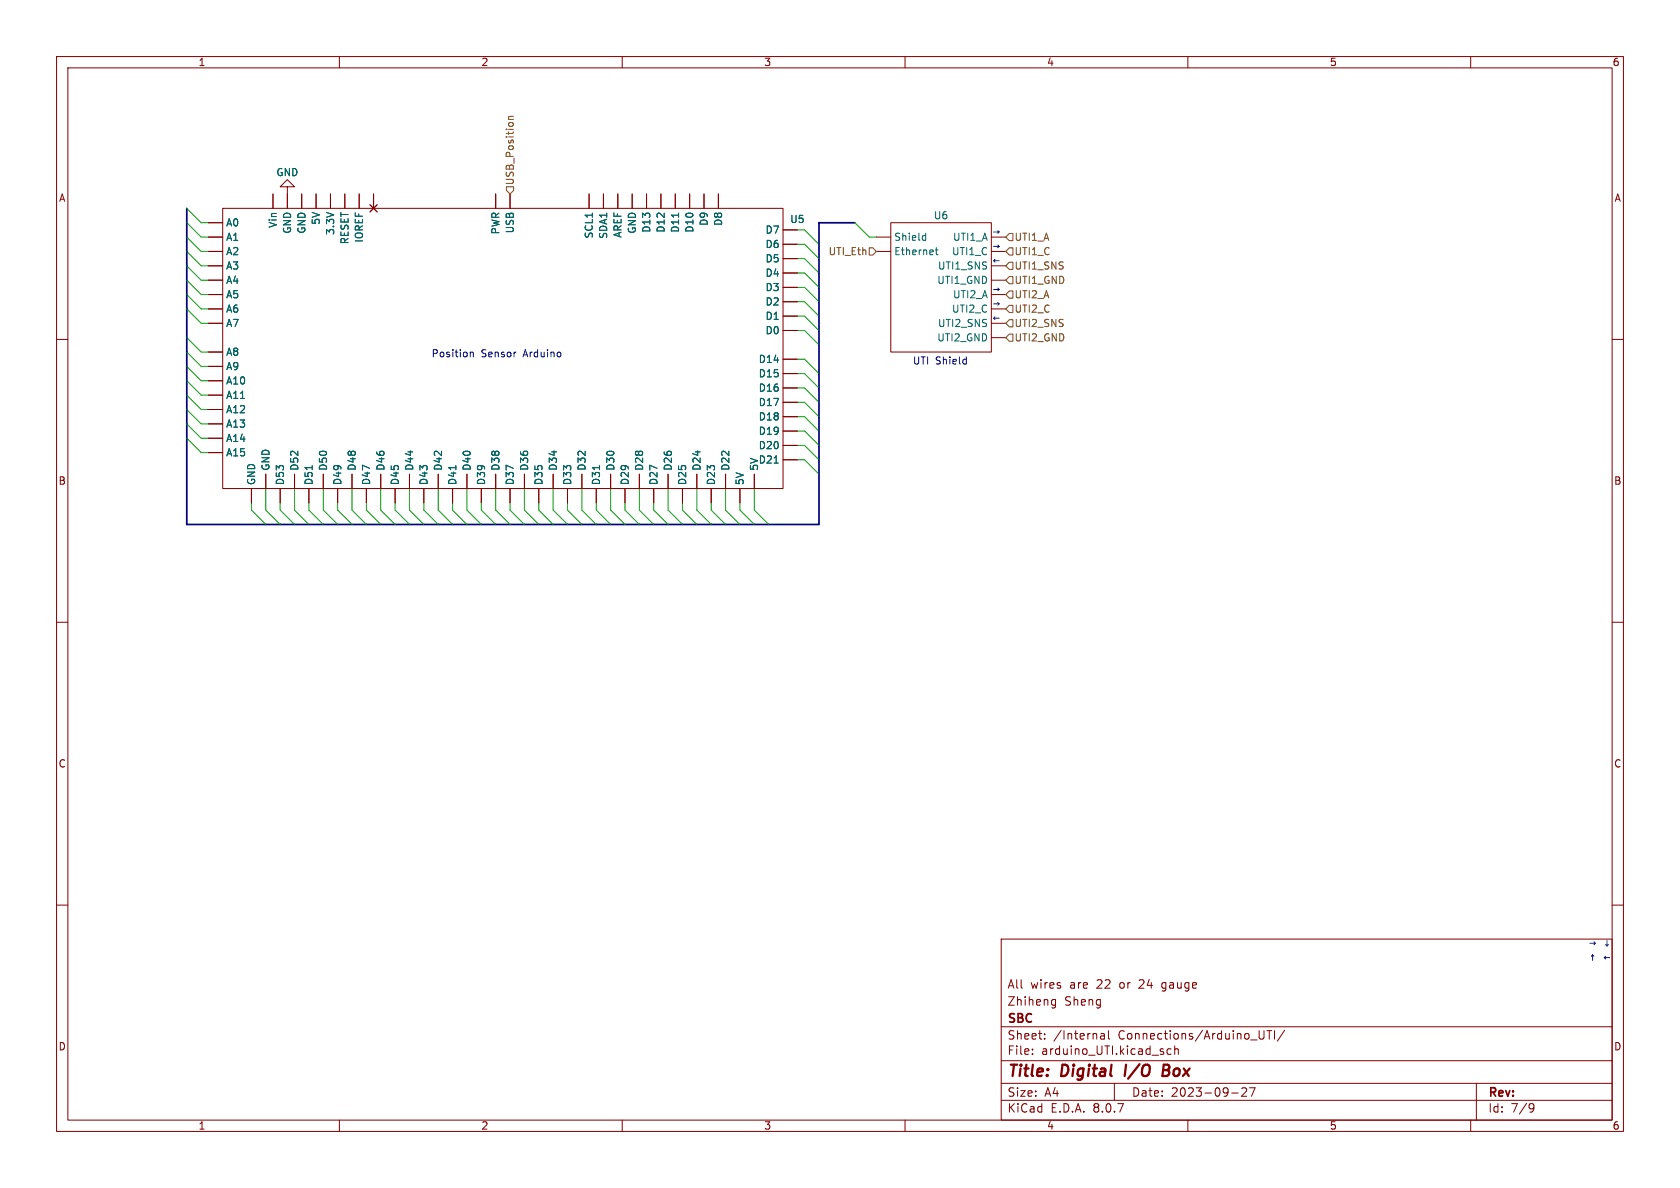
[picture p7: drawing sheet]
<svg xmlns="http://www.w3.org/2000/svg" width="297mm" height="210mm" viewBox="0 0 297 210" stroke-linecap="round" stroke-linejoin="round" font-family="sans-serif">
<g fill="none" stroke="#840000" stroke-width=".18">
<path d="M10 10h277v190h-277zM12 12h273v186h-273zM60 10v2M110 10v2M160 10v2M210 10v2M260 10v2M36.8 39.4h2.6M39.4 36.8h99v49.6h-99zM48.3 34.3v2.5M50.8 33h1.3l-1.3-1.2-1.3 1.2h1.3v3.8M53.3 34.3v2.5"/>
<path d="M55.9 34.3v2.5M58.4 34.3v2.5M61 34.3v2.5M63.5 34.3v2.5M65.4 36.2l1.3 1.3M66 34.3v2.5M66.7 36.2l-1.3 1.3M87.6 34.3v2.5M90.2 34.3v2.5M104.1 34.3v2.5M106.7 34.3v2.5M109.2 34.3v2.5"/>
<path d="M111.8 34.3v2.5M114.3 34.3v2.5M116.8 34.3v2.5M119.4 34.3v2.5M121.9 34.3v2.5M124.5 34.3v2.5M127 34.3v2.5M157.5 39.4h17.8v22.8h-17.8zM36.8 44.5h2.6M36.8 41.9h2.6M36.8 49.5h2.6M36.8 47h2.6"/>
<path d="M36.8 52.1h2.6M36.8 54.6h2.6M36.8 57.2h2.6M138.4 58.4h2.6M138.4 55.9h2.6M138.4 53.3h2.6M138.4 50.8h2.6M138.4 48.3h2.6M138.4 45.7h2.6M138.4 43.2h2.6M138.4 40.6h2.6M154.9 44.5h2.6"/>
<path d="M154.9 41.9h2.6M175.3 49.5h2.5M175.3 59.7h2.5M10 60h2M36.8 67.3h2.6M36.8 69.9h2.6M36.8 72.4h2.6M36.8 74.9h2.6M36.8 77.5h2.6M36.8 62.2h2.6M36.8 64.8h2.6M138.4 63.5h2.6"/>
<path d="M138.4 66h2.6M138.4 68.6h2.6M138.4 71.1h2.6M138.4 73.7h2.6M138.4 76.2h2.6M138.4 78.7h2.6M285 60h2M36.8 80h2.6M44.4 86.4v2.5M47 83.8v2.6M49.5 86.4v2.5M52.1 83.8v2.6"/>
<path d="M54.6 86.4v2.5M57.1 83.8v2.6M59.7 86.4v2.5M62.2 83.8v2.6M64.8 86.4v2.5M67.3 83.8v2.6M69.8 86.4v2.5M72.4 83.8v2.6M74.9 86.4v2.5M77.5 83.8v2.6M80 86.4v2.5M82.5 83.8v2.6"/>
<path d="M85.1 86.4v2.5M87.6 83.8v2.6M90.2 86.4v2.5M92.7 83.8v2.6M95.2 86.4v2.5M97.8 83.8v2.6M100.3 86.4v2.5M102.9 83.8v2.6M105.4 86.4v2.5M107.9 83.8v2.6M110.5 86.4v2.5M113 83.8v2.6"/>
<path d="M115.6 86.4v2.5M118.1 83.8v2.6M120.6 86.4v2.5M123.2 83.8v2.6M125.7 86.4v2.5M128.3 83.8v2.6M130.8 86.4v2.5M133.3 83.8v2.6M138.4 81.3h2.6M10 110h2M285 110h2M10 160h2"/>
<path d="M177 166h108v32h-108zM186 177.6h.6M186 176.8h.6M186.6 176.7v1.2l-.1 .2-.4 .1M285 160h2M60 198v2M110 198v2M160 198v2M177 194.5h108M177 191.5h108M177 187.5h108M177 181.5h108"/>
<path d="M182.5 186.3v.1M182.5 185.5v.1M184.7 183.6v.1M184.7 182.8v.1M194.6 182.8h.6v.9M195.2 183.1h-.5a.29 .29 0 0 0-.2 .3 .29 .29 0 0 0 .2 .3l.5-.1M196 182.2v1.3l.2 .2M197 191.5v3M207 185.5l-.4-.1-.3 .3v.4l.2 .2h.5M207.7 185.5l.2-.1 .3 .1 .1 .9M207.7 184.9v1.5M210 198v2"/>
<path d="M217.7 193.2h1.2M219.5 192.4l.6-.1 .2 .1 .1 .3-.9 1.1h.9M220.9 192.3h1l-.7 1.5M223.5 182.2v1.2l-.2 .2-.4 .1M224 182.2h.8M224.4 182.2v1.5M225.3 182.2v1.5M227.1 182.1l-1.3 2M260 198v2M261 191.5v6.5M270.6 195.1l.5 .1a.99 .99 0 0 1-.4 1.4h-.2M271.2 195.7l-.3 .3h-.3"/>
</g>
<path d="M199.1 188.2l-.3 2M205.6 189.2h.7M206.3 189.2l.3 .1M206.4 188.2h-.7l-.2 2 1-.1M206.5 189.1l-.2 .1" fill="none" stroke="#840000" stroke-width=".4"/>
<path d="M120 37.7v.7M163.3 41.6l.4 .1M163.7 41.2v1.3M163.7 42.4l-.4 .1M165.3 44.2h.5M165.5 43.8v1l.3 .2M55.2 82.3v.7M80.6 82.3v.7M106 82.3v.7M136.9 81.9h.7" fill="none" stroke="#006464" stroke-width=".18"/>
<path d="M89.5 33h1.3v.7l-.6 .6-.7-.6zM89.9 21.1h.8M90.7 20.6h-.7l-.1 .3 .1 .2M153.7 43.8h.6l.6 .7-.6 .6h-.6zM177.8 57.2l.6-.7h.7v1.3h-.7zM177.8 49.5l.6-.6h.7v1.3h-.7zM177.8 59.7l.6-.6h.7v1.2h-.7zM177.8 47l.6-.6h.7v1.2h-.7zM177.8 41.9l.6-.6h.7v1.2h-.7zM177.8 44.5l.6-.7h.7v1.3h-.7zM178.4 54h.7v1.2h-.7l-.6-.6zM178.4 51.4h.7v1.3h-.7l-.6-.6z" fill="none" stroke="#725600" stroke-width=".18"/>
<path d="M83.1 62.2v.9M83.1 62.4l.2-.2 .3 .1 .1 .8M170.7 63.5l.1 .1M170.8 63.1v1.3M170.8 64.3l-.1 .1" fill="none" stroke="#0000c2" stroke-width=".18"/>
<path d="M33 36.8v55.9h111.8v-53.3h6.3" fill="none" stroke="#000084" stroke-width=".3"/>
<g fill="none" stroke="#009600" stroke-width=".18">
<path d="M33 36.8l2.6 2.6h1.2M33 39.4l2.6 2.5h1.2M151.1 39.4l2.6 2.5h1.2M33 47l2.6 2.5h1.2M33 44.5l2.6 2.5h1.2M33 54.6l2.6 2.6h1.2M33 59.7l2.6 2.5h1.2M33 41.9l2.6 2.6h1.2M33 49.5l2.6 2.6h1.2M33 52.1l2.6 2.5h1.2M141 45.7h1.2l2.6 2.6M141 48.3h1.2l2.6 2.5"/>
<path d="M141 43.2h1.2l2.6 2.5M141 40.6h1.2l2.6 2.6M141 50.8h1.2l2.6 2.5M141 53.3h1.2l2.6 2.6M141 58.4h1.2l2.6 2.6M141 55.9h1.2l2.6 2.5M33 77.5l2.6 2.5h1.2M33 74.9l2.6 2.6h1.2M33 64.8l2.6 2.5h1.2M33 62.2l2.6 2.6h1.2M33 69.9l2.6 2.5h1.2M33 72.4l2.6 2.5h1.2"/>
<path d="M33 67.3l2.6 2.6h1.2M141 78.7h1.2l2.6 2.6M141 76.2h1.2l2.6 2.5M141 73.7h1.2l2.6 2.5M141 68.6h1.2l2.6 2.5M141 71.1h1.2l2.6 2.6M141 63.5h1.2l2.6 2.5M141 66h1.2l2.6 2.6M44.4 88.9v1.3l2.6 2.5M47 86.4v3.8l2.5 2.5M49.5 88.9v1.3l2.6 2.5M52.1 86.4v3.8l2.5 2.5"/>
<path d="M54.6 88.9v1.3l2.5 2.5M57.1 86.4v3.8l2.6 2.5M59.7 88.9v1.3l2.5 2.5M62.2 86.4v3.8l2.6 2.5M64.8 88.9v1.3l2.5 2.5M67.3 86.4v3.8l2.5 2.5M69.8 88.9v1.3l2.6 2.5M72.4 86.4v3.8l2.5 2.5M74.9 88.9v1.3l2.6 2.5M77.5 86.4v3.8l2.5 2.5M80 88.9v1.3l2.5 2.5M82.5 86.4v3.8l2.6 2.5"/>
<path d="M85.1 88.9v1.3l2.5 2.5M87.6 86.4v3.8l2.6 2.5M90.2 88.9v1.3l2.5 2.5M92.7 86.4v3.8l2.5 2.5M95.2 88.9v1.3l2.6 2.5M97.8 86.4v3.8l2.5 2.5M100.3 88.9v1.3l2.6 2.5M102.9 86.4v3.8l2.5 2.5M105.4 88.9v1.3l2.5 2.5M107.9 86.4v3.8l2.6 2.5M110.5 88.9v1.3l2.5 2.5M113 86.4v3.8l2.6 2.5"/>
<path d="M115.6 88.9v1.3l2.5 2.5M118.1 86.4v3.8l2.5 2.5M120.6 88.9v1.3l2.6 2.5M123.2 86.4v3.8l2.5 2.5M125.7 88.9v1.3l2.6 2.5M128.3 86.4v3.8l2.5 2.5M130.8 88.9v1.3l2.5 2.5M133.3 86.4v3.8l2.6 2.5M141 81.3h1.2l2.6 2.5"/>
</g>
<g font-size="2.8" fill="#840000">
<text x="178" y="190.9">Title:</text>
<text x="187.7" y="190.9">Digital</text>
<text x="199.7" y="190.9">I/O</text>
<text x="207.2" y="190.9">Box</text>
</g>
<g font-size="2.1" fill="#840000">
<text x="178" y="178">Zhiheng</text>
<text x="178" y="175">All</text>
<text x="182.2" y="175">wires</text>
<text x="188.2" y="178">Sheng</text>
<text x="189.2" y="175">are</text>
<text x="194" y="175">22</text>
<text x="198.2" y="175">or</text>
<text x="201.8" y="175">24</text>
<text x="205.9" y="175">gauge</text>
<text x="178" y="184">Sheet:</text>
<text x="178" y="181.2">SBC</text>
<text x="186.2" y="184">/Internal</text>
<text x="197.7" y="184">Connections/Arduino_UTI/</text>
<text x="178" y="186.7">File:</text>
<text x="184.1" y="186.7">arduino_UTI.kicad_sch</text>
<text x="178" y="196.9">KiCad</text>
<text x="178" y="194.1">Size:</text>
<text x="184.7" y="194.1">A4</text>
<text x="185.7" y="196.9">E.D.A.</text>
<text x="193.3" y="196.9">8.0.7</text>
<text x="200" y="194.1">Date:</text>
<text x="207" y="194.1">2023-09-27</text>
<text x="263" y="194.3">Rev:</text>
<text x="263" y="196.9">Id:</text>
<text x="267.1" y="196.9">7/9</text>
</g>
<g font-size="1.8" fill="#840000">
<text x="35" y="11.9">1</text>
<text x="85" y="11.9">2</text>
<text x="135" y="11.9">3</text>
<text x="185" y="11.9">4</text>
<text x="235" y="11.9">5</text>
<text x="285" y="11.9">6</text>
<text x="10.3" y="35.9">A</text>
<text x="285.3" y="35.9">A</text>
<text x="10.3" y="85.9">B</text>
<text x="285.3" y="85.9">B</text>
<text x="10.3" y="135.9">C</text>
<text x="285.3" y="135.9">C</text>
<text x="10.3" y="185.9">D</text>
<text x="285.3" y="185.9">D</text>
<text x="35" y="199.9">1</text>
<text x="85" y="199.9">2</text>
<text x="135" y="199.9">3</text>
<text x="185" y="199.9">4</text>
<text x="235" y="199.9">5</text>
<text x="285" y="199.9">6</text>
</g>
<g font-size="1.8" fill="#006464">
<text x="48.8" y="31.3">GND</text>
<text x="39.9" y="40.2">A0</text>
<text x="49.1" y="40.4" transform="rotate(-90 49.1 40.4)">Vin</text>
<text x="51.7" y="41.4" transform="rotate(-90 51.7 41.4)">GND</text>
<text x="54.2" y="41.4" transform="rotate(-90 54.2 41.4)">GND</text>
<text x="56.7" y="39.8" transform="rotate(-90 56.7 39.8)">5V</text>
<text x="59.3" y="41.7" transform="rotate(-90 59.3 41.7)">3.3V</text>
<text x="88.5" y="41.5" transform="rotate(-90 88.5 41.5)">PWR</text>
<text x="91" y="41.4" transform="rotate(-90 91 41.4)">USB</text>
<text x="112.6" y="41.4" transform="rotate(-90 112.6 41.4)">GND</text>
<text x="115.2" y="41.2" transform="rotate(-90 115.2 41.2)">D13</text>
<text x="117.7" y="41.2" transform="rotate(-90 117.7 41.2)">D12</text>
<text x="120.2" y="41.2" transform="rotate(-90 120.2 41.2)">D11</text>
<text x="122.8" y="41.2" transform="rotate(-90 122.8 41.2)">D10</text>
<text x="125.3" y="40" transform="rotate(-90 125.3 40)">D9</text>
<text x="127.9" y="40" transform="rotate(-90 127.9 40)">D8</text>
<text x="135.2" y="41.5">D7</text>
<text x="139.6" y="39.6">U5</text>
<text x="165" y="39">U6</text>
<text x="39.9" y="42.8">A1</text>
<text x="39.9" y="45.3">A2</text>
<text x="39.9" y="47.9">A3</text>
<text x="61.8" y="43.3" transform="rotate(-90 61.8 43.3)">RESET</text>
<text x="64.4" y="43" transform="rotate(-90 64.4 43)">IOREF</text>
<text x="105" y="42.3" transform="rotate(-90 105 42.3)">SCL1</text>
<text x="107.5" y="42.3" transform="rotate(-90 107.5 42.3)">SDA1</text>
<text x="110.1" y="42.1" transform="rotate(-90 110.1 42.1)">AREF</text>
<text x="135.2" y="46.6">D5</text>
<text x="135.2" y="44">D6</text>
<text x="158" y="45.3">Ethernet</text>
<text x="158" y="42.8">Shield</text>
<text x="165.7" y="47.9">UTI1_SNS</text>
<text x="168.2" y="45.3">UTI1_C</text>
<text x="168.4" y="42.8">UTI1_A</text>
<text x="39.9" y="50.4">A4</text>
<text x="39.9" y="52.9">A5</text>
<text x="135.2" y="51.7">D3</text>
<text x="135.2" y="49.1">D4</text>
<text x="165.6" y="50.4">UTI1_GND</text>
<text x="168.4" y="52.9">UTI2_A</text>
<text x="39.9" y="55.5">A6</text>
<text x="39.9" y="58">A7</text>
<text x="135.2" y="59.3">D0</text>
<text x="135.2" y="56.7">D1</text>
<text x="135.2" y="54.2">D2</text>
<text x="165.7" y="58">UTI2_SNS</text>
<text x="168.2" y="55.5">UTI2_C</text>
<text x="39.9" y="63.1">A8</text>
<text x="39.9" y="65.6">A9</text>
<text x="134" y="64.4">D14</text>
<text x="165.6" y="60.6">UTI2_GND</text>
<text x="39.9" y="68.2">A10</text>
<text x="39.9" y="70.7">A11</text>
<text x="134" y="66.9">D15</text>
<text x="134" y="69.4">D16</text>
<text x="134" y="72">D17</text>
<text x="39.9" y="73.3">A12</text>
<text x="39.9" y="75.8">A13</text>
<text x="134" y="74.5">D18</text>
<text x="134" y="77.1">D19</text>
<text x="39.9" y="78.3">A14</text>
<text x="39.9" y="80.9">A15</text>
<text x="47.9" y="83.3" transform="rotate(-90 47.9 83.3)">GND</text>
<text x="52.9" y="83.3" transform="rotate(-90 52.9 83.3)">D52</text>
<text x="58" y="83.3" transform="rotate(-90 58 83.3)">D50</text>
<text x="63.1" y="83.3" transform="rotate(-90 63.1 83.3)">D48</text>
<text x="68.2" y="83.3" transform="rotate(-90 68.2 83.3)">D46</text>
<text x="73.3" y="83.3" transform="rotate(-90 73.3 83.3)">D44</text>
<text x="78.3" y="83.3" transform="rotate(-90 78.3 83.3)">D42</text>
<text x="83.4" y="83.3" transform="rotate(-90 83.4 83.3)">D40</text>
<text x="88.5" y="83.3" transform="rotate(-90 88.5 83.3)">D38</text>
<text x="93.6" y="83.3" transform="rotate(-90 93.6 83.3)">D36</text>
<text x="98.7" y="83.3" transform="rotate(-90 98.7 83.3)">D34</text>
<text x="103.7" y="83.3" transform="rotate(-90 103.7 83.3)">D32</text>
<text x="108.8" y="83.3" transform="rotate(-90 108.8 83.3)">D30</text>
<text x="113.9" y="83.3" transform="rotate(-90 113.9 83.3)">D28</text>
<text x="119" y="83.3" transform="rotate(-90 119 83.3)">D26</text>
<text x="124.1" y="83.3" transform="rotate(-90 124.1 83.3)">D24</text>
<text x="129.1" y="83.3" transform="rotate(-90 129.1 83.3)">D22</text>
<text x="134" y="79.6">D20</text>
<text x="134" y="82.1">D21</text>
<text x="134.2" y="83.3" transform="rotate(-90 134.2 83.3)">5V</text>
<text x="45.3" y="85.9" transform="rotate(-90 45.3 85.9)">GND</text>
<text x="50.4" y="85.9" transform="rotate(-90 50.4 85.9)">D53</text>
<text x="55.5" y="85.9" transform="rotate(-90 55.5 85.9)">D51</text>
<text x="60.6" y="85.9" transform="rotate(-90 60.6 85.9)">D49</text>
<text x="65.6" y="85.9" transform="rotate(-90 65.6 85.9)">D47</text>
<text x="70.7" y="85.9" transform="rotate(-90 70.7 85.9)">D45</text>
<text x="75.8" y="85.9" transform="rotate(-90 75.8 85.9)">D43</text>
<text x="80.9" y="85.9" transform="rotate(-90 80.9 85.9)">D41</text>
<text x="86" y="85.9" transform="rotate(-90 86 85.9)">D39</text>
<text x="91" y="85.9" transform="rotate(-90 91 85.9)">D37</text>
<text x="96.1" y="85.9" transform="rotate(-90 96.1 85.9)">D35</text>
<text x="101.2" y="85.9" transform="rotate(-90 101.2 85.9)">D33</text>
<text x="106.3" y="85.9" transform="rotate(-90 106.3 85.9)">D31</text>
<text x="111.4" y="85.9" transform="rotate(-90 111.4 85.9)">D29</text>
<text x="116.4" y="85.9" transform="rotate(-90 116.4 85.9)">D27</text>
<text x="121.5" y="85.9" transform="rotate(-90 121.5 85.9)">D25</text>
<text x="126.6" y="85.9" transform="rotate(-90 126.6 85.9)">D23</text>
<text x="131.7" y="85.9" transform="rotate(-90 131.7 85.9)">5V</text>
</g>
<g font-size="1.8" fill="#725600">
<text x="91" y="32.8" transform="rotate(-90 91 32.8)">USB_Position</text>
<text x="146.4" y="45.3">UTI_Eth</text>
<text x="179.3" y="47.9">UTI1_SNS</text>
<text x="179.3" y="42.8">UTI1_A</text>
<text x="179.3" y="45.3">UTI1_C</text>
<text x="179.3" y="50.4">UTI1_GND</text>
<text x="179.3" y="52.9">UTI2_A</text>
<text x="179.3" y="58">UTI2_SNS</text>
<text x="179.3" y="55.5">UTI2_C</text>
<text x="179.3" y="60.6">UTI2_GND</text>
</g>
<g font-size="1.8" fill="#0000c2">
<text x="175.3" y="41.7">þÿ!’</text>
<text x="175.3" y="46.7">þÿ!•</text>
<text x="175.3" y="44.2">þÿ!’</text>
<text x="175.3" y="51.8">þÿ!’</text>
<text x="175.3" y="56.9">þÿ!•</text>
<text x="175.3" y="54.4">þÿ!’</text>
<text x="76.2" y="63.3">Position</text>
<text x="85.1" y="63.3">Sensor</text>
<text x="92.6" y="63.3">Arduino</text>
<text x="161.3" y="64.5">UTI Shield</text>
<text x="280.7" y="167.4">þÿ!’þÿ!“</text>
<text x="280.7" y="169.9">þÿ!‘þÿ!•</text>
</g>
</svg>
